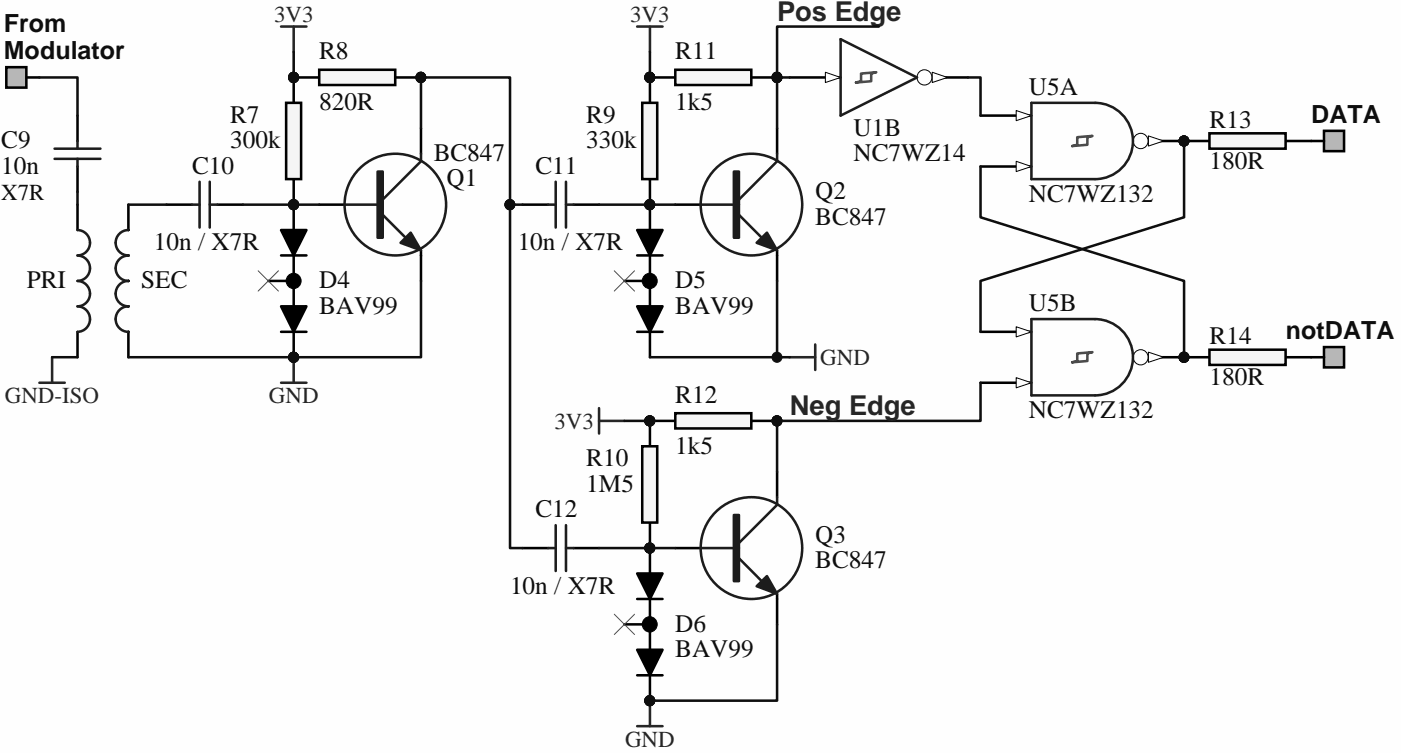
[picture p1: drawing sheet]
<svg xmlns="http://www.w3.org/2000/svg" width="228mm" height="122mm" viewBox="0 0 228 122" stroke-linecap="round" stroke-linejoin="round" font-family="sans-serif">
<path d="M-.1 -.1h228v122.6h-228z" fill="#fefefe"/>
<path d="M149.1 12.6h8.3" fill="none" stroke="#000" stroke-width=".41"/>
<circle cx="150.3" cy="12.6" r="1.23" fill="#fefefe"/>
<circle cx="150.3" cy="12.6" r="1.23" fill="none" stroke="#000" stroke-width=".16"/>
<path d="M151.6 11.7l2.5 .9-2.5 .8z" fill="#fefefe"/>
<path d="M151.6 11.7l2.5 .9-2.5 .8z" fill="none" stroke="#000" stroke-width=".16"/>
<path d="M128.4 12.6h8.3" fill="none" stroke="#000" stroke-width=".41"/>
<path d="M134.2 11.7l2.5 .9-2.5 .8z" fill="#fefefe"/>
<path d="M134.2 11.7l2.5 .9-2.5 .8z" fill="none" stroke="#000" stroke-width=".16"/>
<path d="M136.7 6.4l12.4 6.2-12.4 6.2zM31.2 33.3h1.3M32.5 29.5v7.5M34.1 33.3h1.3M34.1 29.5v7.5" fill="none" stroke="#1c1c1c" stroke-width=".41"/>
<path d="M140 12l2.5-.3-.8 .3v1.2l-2.5 .2 .8-.2z" fill="none" stroke="#4c4c4c" stroke-width=".41"/>
<path d="M47.8 12.6v4.1M27.1 33.3h4.1M35.4 33.3h4.1" fill="none" stroke="#000" stroke-width=".41"/>
<circle cx="47.7" cy="12.6" r=".82" fill="#0e0e0e"/>
<circle cx="47.7" cy="12.6" r=".82" fill="none" stroke="#0e0e0e" stroke-width=".16"/>
<path d="M47.8 29.1v4.2" fill="none" stroke="#000" stroke-width=".41"/>
<circle cx="47.7" cy="33.3" r=".82" fill="#0e0e0e"/>
<circle cx="47.7" cy="33.3" r=".82" fill="none" stroke="#0e0e0e" stroke-width=".16"/>
<path d="M46.5 16.7h2.5v12.4h-2.5z" fill-rule="evenodd" fill="#f5f5f5"/>
<path d="M46.5 16.7h2.5v12.4h-2.5z" fill="none" stroke="#000" stroke-width=".41"/>
<circle cx="47.7" cy="12.6" r=".82" fill="#0e0e0e"/>
<circle cx="47.7" cy="12.6" r=".82" fill="none" stroke="#0e0e0e" stroke-width=".16"/>
<circle cx="47.7" cy="33.3" r=".82" fill="#0e0e0e"/>
<circle cx="47.7" cy="33.3" r=".82" fill="none" stroke="#0e0e0e" stroke-width=".16"/>
<path d="M51.9 33.3h4.1M68.5 20.8v4.2M68.5 40.7v5" fill="none" stroke="#000" stroke-width=".41"/>
<path d="M56 33.3h6.2M62.2 34.9l3.8 3.8M68.5 25v1.2l-6.3 6.2" fill="none" stroke="#1c1c1c" stroke-width=".41"/>
<path d="M61.4 27.9h.8v10.8h-.8z" fill-rule="evenodd" fill="#1c1c1c"/>
<path d="M61.4 27.9h.8v10.8h-.8z" fill="none" stroke="#1c1c1c" stroke-width=".41"/>
<path d="M65.1 39.5l1.7-1.7 1.7 2.9z" fill="#1c1c1c"/>
<g fill="none" stroke="#1c1c1c" stroke-width=".41">
<path d="M65.1 39.5l1.7-1.7 1.7 2.9z"/>
<circle cx="64.3" cy="33.3" r="8.3"/>
</g>
<path d="M184.3 58.1h8.3" fill="none" stroke="#000" stroke-width=".41"/>
<circle cx="185.5" cy="58.1" r="1.23" fill="#fefefe"/>
<circle cx="185.5" cy="58.1" r="1.23" fill="none" stroke="#000" stroke-width=".16"/>
<path d="M186.8 57.3l2.4 .8-2.4 .8z" fill="#fefefe"/>
<path d="M186.8 57.3l2.4 .8-2.4 .8z" fill="none" stroke="#000" stroke-width=".16"/>
<circle cx="192.5" cy="58.1" r=".81" fill="#0e0e0e"/>
<circle cx="192.5" cy="58.1" r=".81" fill="none" stroke="#0e0e0e" stroke-width=".16"/>
<path d="M159.5 62.2h8.2" fill="none" stroke="#000" stroke-width=".41"/>
<path d="M165.3 61.4l2.4 .8-2.4 .9z" fill="#fefefe"/>
<path d="M165.3 61.4l2.4 .8-2.4 .9z" fill="none" stroke="#000" stroke-width=".16"/>
<path d="M159.5 54h8.2" fill="none" stroke="#000" stroke-width=".41"/>
<path d="M165.3 53.1l2.4 .9-2.4 .8z" fill="#fefefe"/>
<path d="M165.3 53.1l2.4 .9-2.4 .8z" fill="none" stroke="#000" stroke-width=".16"/>
<path d="M167.7 51.9h10.4a6.2 6.2 0 0 1 6.1 6.2 6.2 6.2 0 0 1-6.1 6.2h-10.4z" fill="none" stroke="#1c1c1c" stroke-width=".41"/>
<path d="M175.2 57.5l2.5-.2-.9 .2v1.2l-2.4 .2 .8-.2z" fill="none" stroke="#4c4c4c" stroke-width=".41"/>
<circle cx="192.5" cy="58.1" r=".81" fill="#0e0e0e"/>
<circle cx="192.5" cy="58.1" r=".81" fill="none" stroke="#0e0e0e" stroke-width=".16"/>
<path d="M159.5 18.8h8.2" fill="none" stroke="#000" stroke-width=".41"/>
<path d="M165.3 18l2.4 .8-2.4 .8z" fill="#fefefe"/>
<path d="M165.3 18l2.4 .8-2.4 .8z" fill="none" stroke="#000" stroke-width=".16"/>
<path d="M159.5 27.1h8.2" fill="none" stroke="#000" stroke-width=".41"/>
<path d="M165.3 26.2l2.4 .9-2.4 .8z" fill="#fefefe"/>
<path d="M165.3 26.2l2.4 .9-2.4 .8z" fill="none" stroke="#000" stroke-width=".16"/>
<path d="M184.3 22.9h8.3" fill="none" stroke="#000" stroke-width=".41"/>
<circle cx="185.5" cy="22.9" r="1.23" fill="#fefefe"/>
<circle cx="185.5" cy="22.9" r="1.23" fill="none" stroke="#000" stroke-width=".16"/>
<path d="M186.8 22.1l2.4 .8-2.4 .8z" fill="#fefefe"/>
<path d="M186.8 22.1l2.4 .8-2.4 .8z" fill="none" stroke="#000" stroke-width=".16"/>
<circle cx="192.5" cy="22.9" r=".81" fill="#0e0e0e"/>
<circle cx="192.5" cy="22.9" r=".81" fill="none" stroke="#0e0e0e" stroke-width=".16"/>
<path d="M167.7 16.7h10.4a6.2 6.2 0 0 1 6.1 6.2 6.2 6.2 0 0 1-6.1 6.2h-10.4z" fill="none" stroke="#1c1c1c" stroke-width=".41"/>
<path d="M175.2 22.3l2.5-.2-.9 .2v1.2l-2.4 .2 .8-.2z" fill="none" stroke="#4c4c4c" stroke-width=".41"/>
<circle cx="192.5" cy="22.9" r=".81" fill="#0e0e0e"/>
<circle cx="192.5" cy="22.9" r=".81" fill="none" stroke="#0e0e0e" stroke-width=".16"/>
<path d="M47.8 58.1v4.1M45.7 62.2h4.1" fill="none" stroke="#262626" stroke-width=".41"/>
<circle cx="47.7" cy="58.1" r=".82" fill="#0e0e0e"/>
<circle cx="47.7" cy="58.1" r=".82" fill="none" stroke="#0e0e0e" stroke-width=".16"/>
<path d="M45.7 4.3h4.1M47.8 4.3v4.1" fill="none" stroke="#262626" stroke-width=".41"/>
<path d="M192.6 22.9h4.1" fill="none" stroke="#000" stroke-width=".41"/>
<circle cx="192.5" cy="22.9" r=".81" fill="#0e0e0e"/>
<circle cx="192.5" cy="22.9" r=".81" fill="none" stroke="#0e0e0e" stroke-width=".16"/>
<path d="M209.1 22.9h4.1" fill="none" stroke="#000" stroke-width=".41"/>
<path d="M196.7 21.7h12.4v2.5h-12.4z" fill-rule="evenodd" fill="#f5f5f5"/>
<path d="M196.7 21.7h12.4v2.5h-12.4z" fill="none" stroke="#000" stroke-width=".41"/>
<circle cx="192.5" cy="22.9" r=".81" fill="#0e0e0e"/>
<circle cx="192.5" cy="22.9" r=".81" fill="none" stroke="#0e0e0e" stroke-width=".16"/>
<path d="M215.3 21.3h3.3v3.3h-3.3z" fill-rule="evenodd" fill="#b7b7b7"/>
<path d="M213.2 22.9h2.1M215.3 21.3h3.3v3.3h-3.3zM192.6 58.1h4.1" fill="none" stroke="#000" stroke-width=".41"/>
<circle cx="192.5" cy="58.1" r=".81" fill="#0e0e0e"/>
<circle cx="192.5" cy="58.1" r=".81" fill="none" stroke="#0e0e0e" stroke-width=".16"/>
<path d="M209.1 58.1h4.1" fill="none" stroke="#000" stroke-width=".41"/>
<path d="M196.7 56.9h12.4v2.4h-12.4z" fill-rule="evenodd" fill="#f5f5f5"/>
<path d="M196.7 56.9h12.4v2.4h-12.4z" fill="none" stroke="#000" stroke-width=".41"/>
<circle cx="192.5" cy="58.1" r=".81" fill="#0e0e0e"/>
<circle cx="192.5" cy="58.1" r=".81" fill="none" stroke="#0e0e0e" stroke-width=".16"/>
<path d="M215.3 56.4h3.3v3.3h-3.3z" fill-rule="evenodd" fill="#b7b7b7"/>
<path d="M47.8 12.6h4.1M213.2 58.1h2.1M215.3 56.4h3.3v3.3h-3.3z" fill="none" stroke="#000" stroke-width=".41"/>
<path d="M39.5 33.3h12.4" fill="none" stroke="#0e0e0e" stroke-width=".41"/>
<circle cx="47.7" cy="12.6" r=".82" fill="#0e0e0e"/>
<circle cx="47.7" cy="12.6" r=".82" fill="none" stroke="#0e0e0e" stroke-width=".16"/>
<path d="M64.3 12.6h4.2" fill="none" stroke="#000" stroke-width=".41"/>
<circle cx="68.4" cy="12.6" r=".82" fill="#0e0e0e"/>
<circle cx="68.4" cy="12.6" r=".82" fill="none" stroke="#0e0e0e" stroke-width=".16"/>
<path d="M51.9 11.3h12.4v2.5h-12.4z" fill-rule="evenodd" fill="#f5f5f5"/>
<path d="M51.9 11.3h12.4v2.5h-12.4z" fill="none" stroke="#000" stroke-width=".41"/>
<circle cx="47.7" cy="12.6" r=".82" fill="#0e0e0e"/>
<circle cx="47.7" cy="12.6" r=".82" fill="none" stroke="#0e0e0e" stroke-width=".16"/>
<circle cx="68.4" cy="12.6" r=".82" fill="#0e0e0e"/>
<circle cx="68.4" cy="12.6" r=".82" fill="none" stroke="#0e0e0e" stroke-width=".16"/>
<path d="M47.8 33.3v4.1" fill="none" stroke="#000" stroke-width=".41"/>
<circle cx="47.7" cy="33.3" r=".82" fill="#0e0e0e"/>
<circle cx="47.7" cy="33.3" r=".82" fill="none" stroke="#0e0e0e" stroke-width=".16"/>
<path d="M47.8 54v4.1" fill="none" stroke="#000" stroke-width=".41"/>
<circle cx="47.7" cy="58.1" r=".82" fill="#0e0e0e"/>
<circle cx="47.7" cy="58.1" r=".82" fill="none" stroke="#0e0e0e" stroke-width=".16"/>
<g fill="#000">
<path d="M45.7 37.4h4.1l-2 4.1zM45.7 49.8h4.1l-2 4.2z"/>
<circle cx="47.7" cy="45.7" r="1.23"/>
</g>
<path d="M45.7 37.4h4.1l-2 4.1zM43.6 45.7h4.2M45.7 49.8h4.1l-2 4.2zM45.7 41.5h4.1M45.7 54h4.1M47.8 41.5v8.3" fill="none" stroke="#000" stroke-width=".41"/>
<circle cx="47.7" cy="45.7" r="1.23" fill="none" stroke="#000" stroke-width=".16"/>
<circle cx="47.7" cy="33.3" r=".82" fill="#0e0e0e"/>
<circle cx="47.7" cy="33.3" r=".82" fill="none" stroke="#0e0e0e" stroke-width=".16"/>
<circle cx="47.7" cy="58.1" r=".82" fill="#0e0e0e"/>
<circle cx="47.7" cy="58.1" r=".82" fill="none" stroke="#0e0e0e" stroke-width=".16"/>
<path d="M68.5 45.7v12.4h-20.7" fill="none" stroke="#0e0e0e" stroke-width=".41"/>
<circle cx="47.7" cy="58.1" r=".82" fill="#0e0e0e"/>
<circle cx="47.7" cy="58.1" r=".82" fill="none" stroke="#0e0e0e" stroke-width=".16"/>
<path d="M47.8 8.4v4.2" fill="none" stroke="#0e0e0e" stroke-width=".41"/>
<circle cx="47.7" cy="12.6" r=".82" fill="#0e0e0e"/>
<circle cx="47.7" cy="12.6" r=".82" fill="none" stroke="#0e0e0e" stroke-width=".16"/>
<path d="M42 44l3.3 3.3M45.3 44l-3.3 3.3" fill="none" stroke="#4c4c4c" stroke-width=".16"/>
<path d="M105.7 12.6v4.1M85 33.3h4.1M93.3 33.3h4.1" fill="none" stroke="#000" stroke-width=".41"/>
<path d="M89.1 33.3h1.3M90.4 29.5v7.5M92 33.3h1.3M92 29.5v7.5" fill="none" stroke="#1c1c1c" stroke-width=".41"/>
<circle cx="105.7" cy="12.6" r=".82" fill="#0e0e0e"/>
<circle cx="105.7" cy="12.6" r=".82" fill="none" stroke="#0e0e0e" stroke-width=".16"/>
<path d="M105.7 29.1v4.2" fill="none" stroke="#000" stroke-width=".41"/>
<circle cx="105.7" cy="33.3" r=".82" fill="#0e0e0e"/>
<circle cx="105.7" cy="33.3" r=".82" fill="none" stroke="#0e0e0e" stroke-width=".16"/>
<path d="M104.4 16.7h2.5v12.4h-2.5z" fill-rule="evenodd" fill="#f5f5f5"/>
<path d="M104.4 16.7h2.5v12.4h-2.5z" fill="none" stroke="#000" stroke-width=".41"/>
<circle cx="105.7" cy="12.6" r=".82" fill="#0e0e0e"/>
<circle cx="105.7" cy="12.6" r=".82" fill="none" stroke="#0e0e0e" stroke-width=".16"/>
<circle cx="105.7" cy="33.3" r=".82" fill="#0e0e0e"/>
<circle cx="105.7" cy="33.3" r=".82" fill="none" stroke="#0e0e0e" stroke-width=".16"/>
<path d="M109.8 33.3h4.1M126.4 20.8v4.2M126.4 40.7v5" fill="none" stroke="#000" stroke-width=".41"/>
<path d="M113.9 33.3h6.3M120.2 34.9l3.7 3.8M126.4 25v1.2l-6.2 6.2" fill="none" stroke="#1c1c1c" stroke-width=".41"/>
<path d="M119.3 27.9h.9v10.8h-.9z" fill-rule="evenodd" fill="#1c1c1c"/>
<path d="M119.3 27.9h.9v10.8h-.9z" fill="none" stroke="#1c1c1c" stroke-width=".41"/>
<path d="M123.1 39.5l1.6-1.7 1.7 2.9z" fill="#1c1c1c"/>
<g fill="none" stroke="#1c1c1c" stroke-width=".41">
<path d="M123.1 39.5l1.6-1.7 1.7 2.9z"/>
<circle cx="122.2" cy="33.3" r="8.3"/>
</g>
<path d="M103.6 4.3h4.1M105.7 4.3v4.1M128.4 58.1h4.2M132.6 56v4.2" fill="none" stroke="#262626" stroke-width=".41"/>
<path d="M97.4 33.3h12.4" fill="none" stroke="#0e0e0e" stroke-width=".41"/>
<path d="M105.7 12.6h4.1" fill="none" stroke="#000" stroke-width=".41"/>
<circle cx="105.7" cy="12.6" r=".82" fill="#0e0e0e"/>
<circle cx="105.7" cy="12.6" r=".82" fill="none" stroke="#0e0e0e" stroke-width=".16"/>
<path d="M122.2 12.6h4.2" fill="none" stroke="#000" stroke-width=".41"/>
<circle cx="126.3" cy="12.6" r=".82" fill="#0e0e0e"/>
<circle cx="126.3" cy="12.6" r=".82" fill="none" stroke="#0e0e0e" stroke-width=".16"/>
<path d="M109.8 11.3h12.4v2.5h-12.4z" fill-rule="evenodd" fill="#f5f5f5"/>
<path d="M109.8 11.3h12.4v2.5h-12.4z" fill="none" stroke="#000" stroke-width=".41"/>
<circle cx="105.7" cy="12.6" r=".82" fill="#0e0e0e"/>
<circle cx="105.7" cy="12.6" r=".82" fill="none" stroke="#0e0e0e" stroke-width=".16"/>
<circle cx="126.3" cy="12.6" r=".82" fill="#0e0e0e"/>
<circle cx="126.3" cy="12.6" r=".82" fill="none" stroke="#0e0e0e" stroke-width=".16"/>
<path d="M105.7 33.3v4.1" fill="none" stroke="#000" stroke-width=".41"/>
<circle cx="105.7" cy="33.3" r=".82" fill="#0e0e0e"/>
<circle cx="105.7" cy="33.3" r=".82" fill="none" stroke="#0e0e0e" stroke-width=".16"/>
<path d="M103.6 37.4h4.1l-2 4.1zM101.5 45.7h4.2M103.6 49.8h4.1l-2 4.2zM103.6 41.5h4.1M103.6 54h4.1M105.7 41.5v8.3M105.7 54v4.1" fill="none" stroke="#000" stroke-width=".41"/>
<g fill="#000">
<path d="M103.6 37.4h4.1l-2 4.1zM103.6 49.8h4.1l-2 4.2z"/>
<circle cx="105.6" cy="45.7" r="1.23"/>
</g>
<circle cx="105.6" cy="45.7" r="1.23" fill="none" stroke="#000" stroke-width=".16"/>
<circle cx="105.7" cy="33.3" r=".82" fill="#0e0e0e"/>
<circle cx="105.7" cy="33.3" r=".82" fill="none" stroke="#0e0e0e" stroke-width=".16"/>
<path d="M105.7 8.4v4.2" fill="none" stroke="#0e0e0e" stroke-width=".41"/>
<circle cx="105.7" cy="12.6" r=".82" fill="#0e0e0e"/>
<circle cx="105.7" cy="12.6" r=".82" fill="none" stroke="#0e0e0e" stroke-width=".16"/>
<path d="M99.9 44l3.3 3.3M103.2 44l-3.3 3.3" fill="none" stroke="#4c4c4c" stroke-width=".16"/>
<path d="M68.5 12.6v8.2" fill="none" stroke="#0e0e0e" stroke-width=".41"/>
<circle cx="68.4" cy="12.6" r=".82" fill="#0e0e0e"/>
<circle cx="68.4" cy="12.6" r=".82" fill="none" stroke="#0e0e0e" stroke-width=".16"/>
<path d="M105.7 68.4v4.2M85 89.1h4.1M93.3 89.1h4.1" fill="none" stroke="#000" stroke-width=".41"/>
<path d="M89.1 89.1h1.3M90.4 85.4v7.4M92 89.1h1.3M92 85.4v7.4" fill="none" stroke="#1c1c1c" stroke-width=".41"/>
<circle cx="105.7" cy="68.4" r=".82" fill="#0e0e0e"/>
<circle cx="105.7" cy="68.4" r=".82" fill="none" stroke="#0e0e0e" stroke-width=".16"/>
<path d="M105.7 85v4.1" fill="none" stroke="#000" stroke-width=".41"/>
<circle cx="105.7" cy="89.1" r=".82" fill="#0e0e0e"/>
<circle cx="105.7" cy="89.1" r=".82" fill="none" stroke="#0e0e0e" stroke-width=".16"/>
<path d="M104.4 72.6h2.5v12.4h-2.5z" fill-rule="evenodd" fill="#f5f5f5"/>
<path d="M104.4 72.6h2.5v12.4h-2.5z" fill="none" stroke="#000" stroke-width=".41"/>
<circle cx="105.7" cy="68.4" r=".82" fill="#0e0e0e"/>
<circle cx="105.7" cy="68.4" r=".82" fill="none" stroke="#0e0e0e" stroke-width=".16"/>
<circle cx="105.7" cy="89.1" r=".82" fill="#0e0e0e"/>
<circle cx="105.7" cy="89.1" r=".82" fill="none" stroke="#0e0e0e" stroke-width=".16"/>
<path d="M126.4 76.7v4.1M109.8 89.1h4.1M126.4 96.6v4.9" fill="none" stroke="#000" stroke-width=".41"/>
<path d="M113.9 89.1h6.3M120.2 90.8l3.7 3.7M126.4 80.8v1.3l-6.2 6.2" fill="none" stroke="#1c1c1c" stroke-width=".41"/>
<path d="M119.3 83.7h.9v10.8h-.9z" fill-rule="evenodd" fill="#1c1c1c"/>
<path d="M119.3 83.7h.9v10.8h-.9z" fill="none" stroke="#1c1c1c" stroke-width=".41"/>
<path d="M123.1 95.3l1.6-1.6 1.7 2.9z" fill="#1c1c1c"/>
<g fill="none" stroke="#1c1c1c" stroke-width=".41">
<path d="M123.1 95.3l1.6-1.6 1.7 2.9z"/>
<circle cx="122.2" cy="89.1" r="8.3"/>
</g>
<path d="M103.6 118.1h4.1M105.7 113.9v4.2" fill="none" stroke="#262626" stroke-width=".41"/>
<circle cx="105.7" cy="113.9" r=".82" fill="#0e0e0e"/>
<circle cx="105.7" cy="113.9" r=".82" fill="none" stroke="#0e0e0e" stroke-width=".16"/>
<path d="M97.4 66.4v4.1M97.4 68.4h4.1" fill="none" stroke="#262626" stroke-width=".41"/>
<path d="M97.4 89.1h12.4" fill="none" stroke="#0e0e0e" stroke-width=".41"/>
<path d="M105.7 68.4h4.1" fill="none" stroke="#000" stroke-width=".41"/>
<circle cx="105.7" cy="68.4" r=".82" fill="#0e0e0e"/>
<circle cx="105.7" cy="68.4" r=".82" fill="none" stroke="#0e0e0e" stroke-width=".16"/>
<path d="M122.2 68.4h4.2" fill="none" stroke="#000" stroke-width=".41"/>
<circle cx="126.3" cy="68.4" r=".81" fill="#0e0e0e"/>
<circle cx="126.3" cy="68.4" r=".81" fill="none" stroke="#0e0e0e" stroke-width=".16"/>
<path d="M109.8 67.2h12.4v2.5h-12.4z" fill-rule="evenodd" fill="#f5f5f5"/>
<path d="M109.8 67.2h12.4v2.5h-12.4z" fill="none" stroke="#000" stroke-width=".41"/>
<circle cx="105.7" cy="68.4" r=".82" fill="#0e0e0e"/>
<circle cx="105.7" cy="68.4" r=".82" fill="none" stroke="#0e0e0e" stroke-width=".16"/>
<circle cx="126.3" cy="68.4" r=".81" fill="#0e0e0e"/>
<circle cx="126.3" cy="68.4" r=".81" fill="none" stroke="#0e0e0e" stroke-width=".16"/>
<path d="M105.7 89.1v4.1" fill="none" stroke="#000" stroke-width=".41"/>
<circle cx="105.7" cy="89.1" r=".82" fill="#0e0e0e"/>
<circle cx="105.7" cy="89.1" r=".82" fill="none" stroke="#0e0e0e" stroke-width=".16"/>
<path d="M105.7 109.8v4.1" fill="none" stroke="#000" stroke-width=".41"/>
<circle cx="105.7" cy="113.9" r=".82" fill="#0e0e0e"/>
<circle cx="105.7" cy="113.9" r=".82" fill="none" stroke="#0e0e0e" stroke-width=".16"/>
<g fill="#000">
<path d="M103.6 93.2h4.1l-2 4.2zM103.6 105.6h4.1l-2 4.2z"/>
<circle cx="105.6" cy="101.5" r="1.23"/>
</g>
<path d="M103.6 93.2h4.1l-2 4.2zM103.6 97.4h4.1M105.7 97.4v8.2M101.5 101.5h4.2M103.6 105.6h4.1l-2 4.2zM103.6 109.8h4.1" fill="none" stroke="#000" stroke-width=".41"/>
<circle cx="105.6" cy="101.5" r="1.23" fill="none" stroke="#000" stroke-width=".16"/>
<circle cx="105.7" cy="89.1" r=".82" fill="#0e0e0e"/>
<circle cx="105.7" cy="89.1" r=".82" fill="none" stroke="#0e0e0e" stroke-width=".16"/>
<circle cx="105.7" cy="113.9" r=".82" fill="#0e0e0e"/>
<circle cx="105.7" cy="113.9" r=".82" fill="none" stroke="#0e0e0e" stroke-width=".16"/>
<path d="M126.4 101.5v12.4h-20.7" fill="none" stroke="#0e0e0e" stroke-width=".41"/>
<circle cx="105.7" cy="113.9" r=".82" fill="#0e0e0e"/>
<circle cx="105.7" cy="113.9" r=".82" fill="none" stroke="#0e0e0e" stroke-width=".16"/>
<path d="M99.9 99.9l3.3 3.3M103.2 99.9l-3.3 3.3" fill="none" stroke="#4c4c4c" stroke-width=".16"/>
<path d="M105.7 58.1h22.7M101.5 68.4h4.2" fill="none" stroke="#0e0e0e" stroke-width=".41"/>
<circle cx="105.7" cy="68.4" r=".82" fill="#0e0e0e"/>
<circle cx="105.7" cy="68.4" r=".82" fill="none" stroke="#0e0e0e" stroke-width=".16"/>
<path d="M82.9 33.3v55.8h2.1" fill="none" stroke="#0e0e0e" stroke-width=".41"/>
<circle cx="82.9" cy="33.3" r=".81" fill="#0e0e0e"/>
<circle cx="82.9" cy="33.3" r=".81" fill="none" stroke="#0e0e0e" stroke-width=".16"/>
<path d="M82.9 33.3h2.1" fill="none" stroke="#0e0e0e" stroke-width=".41"/>
<circle cx="82.9" cy="33.3" r=".81" fill="#0e0e0e"/>
<circle cx="82.9" cy="33.3" r=".81" fill="none" stroke="#0e0e0e" stroke-width=".16"/>
<path d="M68.5 12.6h14.4v20.7" fill="none" stroke="#0e0e0e" stroke-width=".41"/>
<circle cx="82.9" cy="33.3" r=".81" fill="#0e0e0e"/>
<circle cx="82.9" cy="33.3" r=".81" fill="none" stroke="#0e0e0e" stroke-width=".16"/>
<circle cx="68.4" cy="12.6" r=".82" fill="#0e0e0e"/>
<circle cx="68.4" cy="12.6" r=".82" fill="none" stroke="#0e0e0e" stroke-width=".16"/>
<path d="M159.5 62.2v6.2h-33.1" fill="none" stroke="#0e0e0e" stroke-width=".41"/>
<circle cx="126.3" cy="68.4" r=".81" fill="#0e0e0e"/>
<circle cx="126.3" cy="68.4" r=".81" fill="none" stroke="#0e0e0e" stroke-width=".16"/>
<path d="M126.4 68.4v8.3" fill="none" stroke="#0e0e0e" stroke-width=".41"/>
<circle cx="126.3" cy="68.4" r=".81" fill="#0e0e0e"/>
<circle cx="126.3" cy="68.4" r=".81" fill="none" stroke="#0e0e0e" stroke-width=".16"/>
<path d="M126.4 12.6h2" fill="none" stroke="#0e0e0e" stroke-width=".41"/>
<circle cx="126.3" cy="12.6" r=".82" fill="#0e0e0e"/>
<circle cx="126.3" cy="12.6" r=".82" fill="none" stroke="#0e0e0e" stroke-width=".16"/>
<path d="M126.4 12.6v8.2" fill="none" stroke="#0e0e0e" stroke-width=".41"/>
<circle cx="126.3" cy="12.6" r=".82" fill="#0e0e0e"/>
<circle cx="126.3" cy="12.6" r=".82" fill="none" stroke="#0e0e0e" stroke-width=".16"/>
<path d="M142.9 4.3h-16.5v8.3" fill="none" stroke="#0e0e0e" stroke-width=".41"/>
<circle cx="126.3" cy="12.6" r=".82" fill="#0e0e0e"/>
<circle cx="126.3" cy="12.6" r=".82" fill="none" stroke="#0e0e0e" stroke-width=".16"/>
<path d="M12.6 33.3v4.1M20.9 33.3v4.1M12.6 54v4.1M20.9 54v4.1" fill="none" stroke="#000" stroke-width=".41"/>
<path d="M12.6 37.4a2.06 2.06 0 0 1 2 2.1 2.06 2.06 0 0 1-2 2M20.9 37.4a2.06 2.06 0 0 0-2.1 2.1 2.06 2.06 0 0 0 2.1 2M12.6 41.6a2.06 2.06 0 0 1 2 2 2.06 2.06 0 0 1-2 2.1 2.06 2.06 0 0 1 2 2 2.06 2.06 0 0 1-2 2.1 2.07 2.07 0 0 1 2 2.1 2.07 2.07 0 0 1-2 2.1M20.9 41.6a2.06 2.06 0 0 0-2.1 2 2.06 2.06 0 0 0 2.1 2.1 2.06 2.06 0 0 0-2.1 2 2.06 2.06 0 0 0 2.1 2.1 2.07 2.07 0 0 0-2.1 2.1 2.07 2.07 0 0 0 2.1 2.1" fill="none" stroke="#1c1c1c" stroke-width=".41"/>
<path d="M8.5 58.1v4.1M6.4 62.2h4.1" fill="none" stroke="#262626" stroke-width=".41"/>
<path d="M20.9 58.1h26.9" fill="none" stroke="#0e0e0e" stroke-width=".41"/>
<circle cx="47.7" cy="58.1" r=".82" fill="#0e0e0e"/>
<circle cx="47.7" cy="58.1" r=".82" fill="none" stroke="#0e0e0e" stroke-width=".16"/>
<path d="M20.9 33.3h6.2" fill="none" stroke="#0e0e0e" stroke-width=".41"/>
<path d="M1 10.9h3.3v3.3h-3.3z" fill-rule="evenodd" fill="#b7b7b7"/>
<path d="M1 10.9h3.3v3.3h-3.3zM4.3 12.6h2.1" fill="none" stroke="#000" stroke-width=".41"/>
<path d="M192.6 22.9v12.4l-33.1 10.4v8.3" fill="none" stroke="#0e0e0e" stroke-width=".41"/>
<circle cx="192.5" cy="22.9" r=".81" fill="#0e0e0e"/>
<circle cx="192.5" cy="22.9" r=".81" fill="none" stroke="#0e0e0e" stroke-width=".16"/>
<path d="M159.5 27.1v8.2l33.1 10.4v12.4" fill="none" stroke="#0e0e0e" stroke-width=".41"/>
<circle cx="192.5" cy="58.1" r=".81" fill="#0e0e0e"/>
<circle cx="192.5" cy="58.1" r=".81" fill="none" stroke="#0e0e0e" stroke-width=".16"/>
<path d="M.6 1.5h20.7v8.6h-20.7z" fill="#fefefe"/>
<path d="M.6 1.4h20.7v8.7h-20.7z" fill="none" stroke="#fefefe" stroke-width=".16"/>
<path d="M157.4 12.6h2.1v6.2M8.5 58.1h4.1M126.4 45.7v12.4" fill="none" stroke="#0e0e0e" stroke-width=".41"/>
<circle cx="126.3" cy="58.1" r=".81" fill="#0e0e0e"/>
<circle cx="126.3" cy="58.1" r=".81" fill="none" stroke="#0e0e0e" stroke-width=".16"/>
<path d="M12.6 18.8v4.1M12.6 27.1v4.1" fill="none" stroke="#000" stroke-width=".41"/>
<path d="M8.9 24.2h7.4M8.9 25.8h7.4M12.6 22.9v1.3M12.6 25.8v1.3" fill="none" stroke="#1c1c1c" stroke-width=".41"/>
<path d="M6.4 12.6h6.2v6.2M12.6 31.2v2.1" fill="none" stroke="#0e0e0e" stroke-width=".41"/>
<g font-size="4.4" fill="#262626">
<text x="126.4" y="3.4">Pos Edge</text>
<text x="128.4" y="67.5">Neg Edge</text>
</g>
<g font-size="4.1" fill="#0e0e0e">
<text x=".6" y="5.1">From</text>
<text x=".6" y="9.7">Modulator</text>
<text x="51.9" y="9.6">R8</text>
<text x="109.8" y="9.6">R11</text>
<text x="51.9" y="17.9">820R</text>
<text x="109.8" y="17.9">1k5</text>
<text x="167.3" y="15.4">U5A</text>
<text x="37.4" y="20">R7</text>
<text x="95.3" y="20">R9</text>
<text x="138.8" y="22.1">U1B</text>
<text x="196.7" y="20.8">R13</text>
<text x="213.2" y="20">DATA</text>
<text x=".2" y="24.1">C9</text>
<text x=".2" y="28.3">10n</text>
<text x="31.2" y="28.3">C10</text>
<text x="37.4" y="24.1">300k</text>
<text x="70.5" y="26.2">BC847</text>
<text x="87.1" y="28.3">C11</text>
<text x="95.3" y="24.1">330k</text>
<text x="138.8" y="26.2">NC7WZ14</text>
<text x="196.7" y="27.4">180R</text>
<text x="72.6" y="30.3">Q1</text>
<text x="132.6" y="32.4">Q2</text>
<text x="167.3" y="32.8">NC7WZ132</text>
<text x="25" y="40.7">10n / X7R</text>
<text x="84.2" y="40.7">10n / X7R</text>
<text x="132.6" y="36.5">BC847</text>
<text x="4.3" y="46.9">PRI</text>
<text x="23" y="46.9">SEC</text>
<text x="51.9" y="46.9">D4</text>
<text x="109.8" y="46.9">D5</text>
<text x="51.9" y="51">BAV99</text>
<text x="109.8" y="51">BAV99</text>
<text x="167.3" y="50.6">U5B</text>
<text x="196.7" y="56">R14</text>
<text x="209.1" y="55.2">notDATA</text>
<text x="109.8" y="65.5">R12</text>
<text x="196.7" y="62.6">180R</text>
<text x="167.3" y="68">NC7WZ132</text>
<text x="95.3" y="75.8">R10</text>
<text x="109.8" y="73.7">1k5</text>
<text x="95.3" y="79.9">1M5</text>
<text x="87.1" y="84.1">C12</text>
<text x="132.6" y="88.2">Q3</text>
<text x="132.6" y="92.4">BC847</text>
<text x="82.9" y="96.5">10n / X7R</text>
<text x="109.8" y="102.7">D6</text>
<text x="109.8" y="106.8">BAV99</text>
</g>
<g font-size="3.7" fill="#262626">
<text x="44.6" y="3.5">3V3</text>
<text x="102.5" y="3.5">3V3</text>
<text x="133.4" y="59.4">GND</text>
<text x=".8" y="65.6">GND-ISO</text>
<text x="43.7" y="65.6">GND</text>
<text x="90.2" y="69.7">3V3</text>
<text x="101.7" y="121.4">GND</text>
</g>
<text font-size="3.7" fill="#0e0e0e" x=".2" y="32.5">X7R</text>
</svg>
